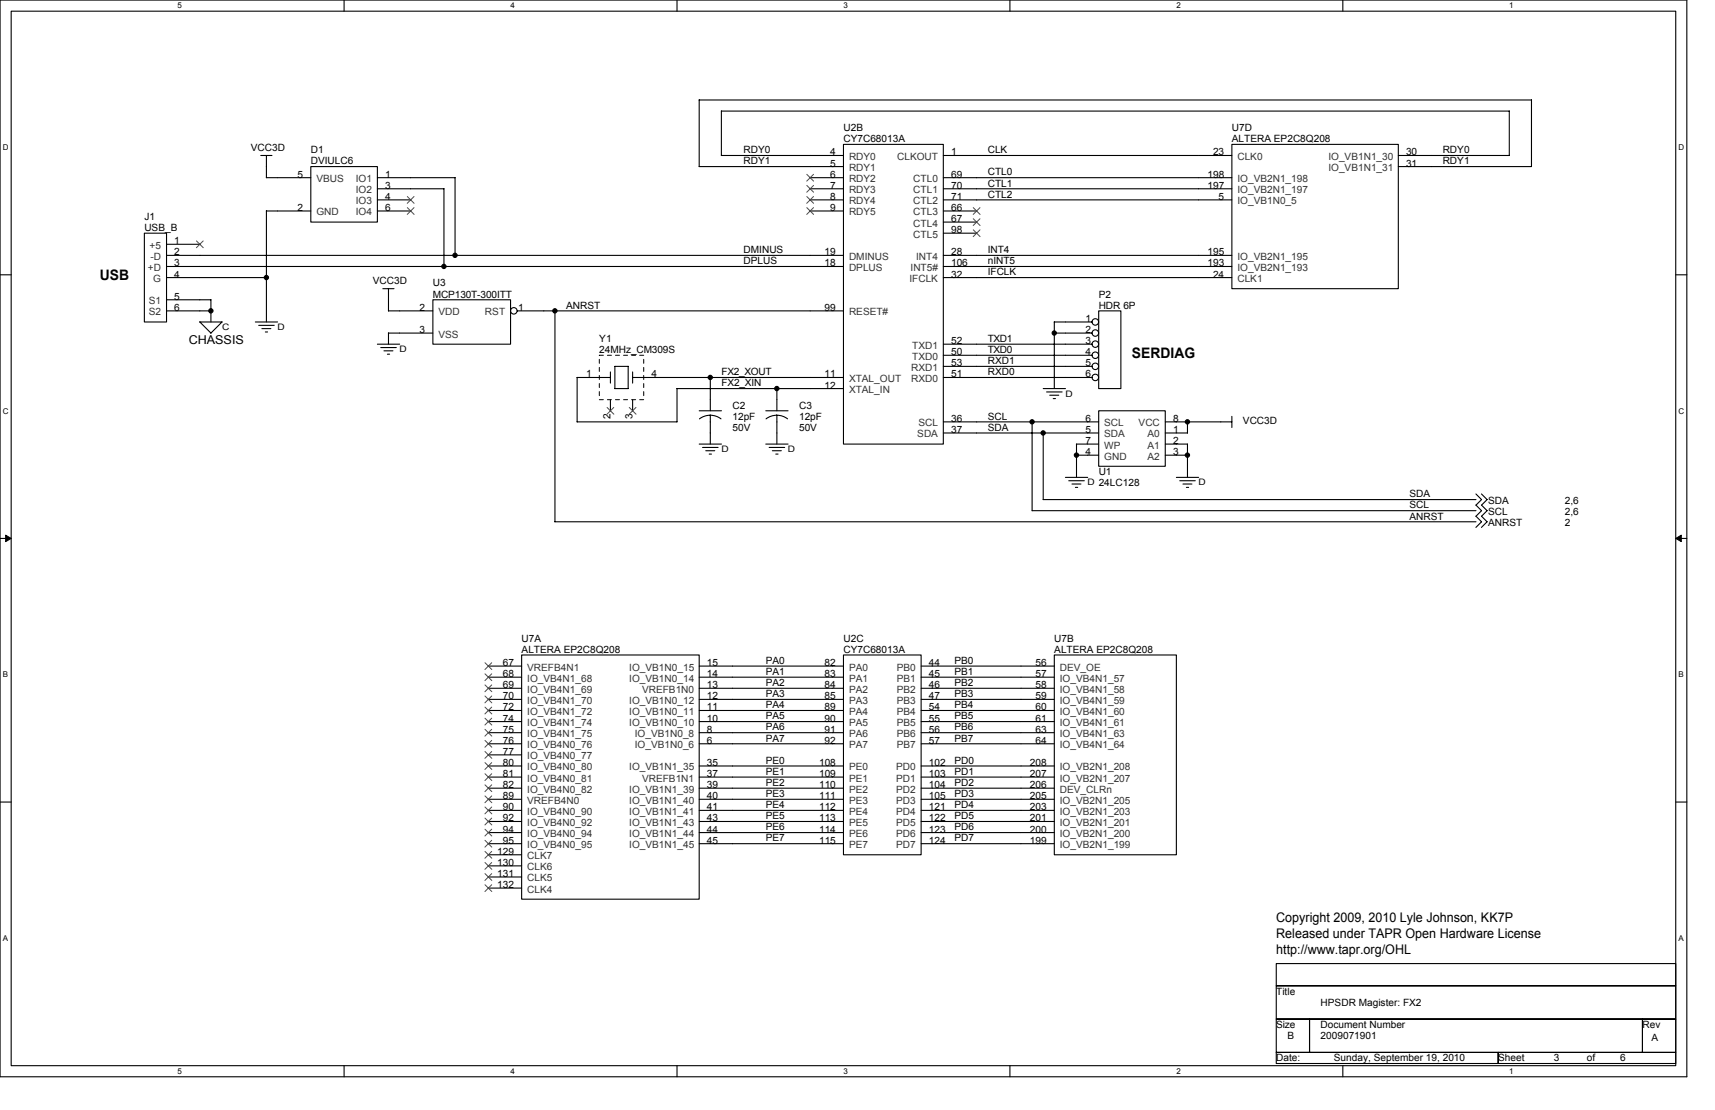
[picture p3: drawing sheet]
<svg xmlns="http://www.w3.org/2000/svg" width="432mm" height="279mm" viewBox="0 0 432 279" stroke-linecap="round" stroke-linejoin="round" font-family="sans-serif">
<path d="M0 0h424.7v271h-424.7zM2.8 2.8h419.1v265.4h-419.1z" fill="none" stroke="#000" stroke-width=".28"/>
<g fill="#fff">
<path d="M44.7 .3h1.1v2.2h-1.1z"/>
<path d="M44.7 268.5h1.1v2.3h-1.1z"/>
</g>
<path d="M86.6 0v2.8M86.6 268.2v2.8" fill="none" stroke="#000" stroke-width=".28"/>
<g fill="#fff">
<path d="M128.5 .3h1.2v2.2h-1.2z"/>
<path d="M128.5 268.5h1.2v2.3h-1.2z"/>
</g>
<path d="M170.5 0v2.8M170.5 268.2v2.8" fill="none" stroke="#000" stroke-width=".28"/>
<g fill="#fff">
<path d="M212.4 .3h1.1v2.2h-1.1z"/>
<path d="M212.4 268.5h1.1v2.3h-1.1z"/>
</g>
<path d="M254.3 0v2.8M254.3 268.2v2.8" fill="none" stroke="#000" stroke-width=".28"/>
<g fill="#fff">
<path d="M296.2 .3h1.1v2.2h-1.1z"/>
<path d="M296.2 268.5h1.1v2.3h-1.1z"/>
</g>
<path d="M338.1 0v2.8M338.1 268.2v2.8" fill="none" stroke="#000" stroke-width=".28"/>
<g fill="#fff">
<path d="M380 .3h1.1v2.2h-1.1z"/>
<path d="M380 268.5h1.1v2.3h-1.1z"/>
<path d="M.7 36h1.5v2.2h-1.5z"/>
<path d="M422.6 36h1.5v2.2h-1.5z"/>
<path d="M.7 102.3h1.5v2.3h-1.5z"/>
<path d="M422.6 102.3h1.5v2.3h-1.5z"/>
</g>
<path d="M0 69.2h2.8M421.9 69.2h2.8" fill="none" stroke="#000" stroke-width=".28"/>
<g fill="#fff">
<path d="M.7 168.7h1.4v2.2h-1.4z"/>
<path d="M422.6 168.7h1.3v2.2h-1.3z"/>
</g>
<path d="M0 135.5h2.8M421.9 135.5h2.8" fill="none" stroke="#000" stroke-width=".28"/>
<path d="M1.4 134.7l1.4 .8-1.4 .8zM421.9 135.5l1.4-.8v1.6z" fill="#000" stroke="#000" stroke-width=".25"/>
<g fill="#fff">
<path d="M.7 235.1h1.4v2.2h-1.4z"/>
<path d="M422.6 235.1h1.4v2.2h-1.4z"/>
</g>
<g fill="none" stroke="#000" stroke-width=".28">
<path d="M65.7 39.1h2.8M67.1 39.1v5.6M176 25.2h209.6M176 25.1v16.8M181.6 39.1h30.8M181.6 28l198.4-.1v11.2h-27.9M181.6 27.9v11.2M212.4 36.3h25.1v75.5h-25.1zM237.5 39.1h72.7M310.2 36.3h41.9v36.4h-41.9zM385.6 25.1v16.8h-33.5M36.3 58.7h5.6v22.3h-5.6z"/>
<path d="M67.1 44.7h11.2M67.1 53.1h11.2M67.1 53.1v27.9M78.3 41.9h16.7v14h-16.7zM95 44.7h19.6M95 53.1h8.4M95 47.5h16.8v19.6M95 50.3h8.4M114.6 44.7v19.6M176 41.9h36.4M204 44.7h8.4M204 53.1h8.4"/>
<path d="M204 47.5h8.4M204 50.3h8.4M237.5 44.7h72.7M237.5 53.1h8.4M237.5 47.5h72.7M237.5 50.3h72.7M237.5 55.9h8.4M237.5 58.7h8.4M41.9 78.3h11.2M41.9 67.1h170.5M41.9 64.3h170.5M41.9 69.9h25.2"/>
<path d="M41.9 61.5h8.4M41.9 75.5h11.2M53.1 75.4v5.6M96.4 72.7h2.8M97.8 72.7v5.6h11.2M109 75.5h19.5v11.1h-19.5zM130.2 78.3h82.2M139.7 78.2v53.1M237.5 67.1h72.7M237.5 64.3h72.7M237.5 69.9h72.7M276.6 78.3h5.6v19.5h-5.6z"/>
<path d="M50.3 81l2.8 2.8M50.3 81h5.6l-2.8 2.9M64.3 81h5.6M65.1 81.9h3.9M65.9 82.7h2.3M66.8 83.6h.6M95 86.6h5.6M95.9 87.5h3.9M96.7 88.3h2.2M97.5 89.2h.6M109 83.8h-11.2v2.8M145.3 95h8.4"/>
<path d="M145.3 95v11.2M153.7 93.6v2.8M154.8 92.2h3.4v5.6h-3.4v-5.6M159.3 95h53.1M159.3 93.6v2.8M178.8 95v8.4M195.6 97.8v5.6M212.4 97.8h-41.9v8.4h-25.2M237.5 86.6h37.5M237.5 95h37.5M237.5 89.4h37.5M237.5 92.2h37.5"/>
<path d="M262.7 97.8h5.6M263.5 98.7h3.9M264.3 99.5h2.3M265.4 81h9.6M265.4 83.8h9.6M265.5 81v16.8M153.7 100.6v2.8M159.3 100.6v2.8M176 111.8h5.7M176 103.4h5.7M176.1 105.4l1.3-.6 1.4-.3 1.5 .3 1.2 .6M176.9 112.6h3.9"/>
<path d="M177.7 113.5h2.3M178.6 114.3h.5M178.8 104.5v7.3M192.8 111.8h5.6M192.8 103.4h5.6M192.9 105.4l1.3-.6 1.4-.3 1.4 .3 1.3 .6M193.7 112.6h3.9M194.5 113.5h2.2M195.3 114.3h.6M195.6 104.5v7.3M237.5 106.2h39.1M237.5 109h39.1"/>
<path d="M259.9 106.2l-.1 22.3h111.8M262.7 109v16.8M265.2 100.3h.5M271 114.6h5.6M276.6 103.4h16.8v14h-16.8zM276.6 111.8h-5.6v8.4M293.4 111.8h5.6v8.4M293.4 106.2h16.8M293.4 114.6h5.6M299 106.2v2.8h-5.6M310.2 104.8v2.8M139.7 131.3h231.9"/>
<path d="M262.6 125.8h109M268.2 120.2h5.7M269.1 121h3.9M269.9 121.8h2.3M270.8 122.7h.5M296.2 120.2h5.6M297 121h3.9M297.8 121.8h2.3M298.7 122.7h.6M371.6 124.3l1.4 1.5-1.4 1.4 1.4 1.3-1.4 1.5M371.6 129.9l1.4 1.4-1.4 1.5M373 124.3l1.4 1.5-1.4 1.4 1.4 1.3-1.4 1.5"/>
<path d="M373 129.9l1.4 1.4-1.4 1.5M123 167.7h8.3M123 170.5h8.3M123 173.2h8.3M123 176h8.3M123 178.8h8.3M131.3 164.9h44.7v61.4h-44.7zM176 167.7h36.4M176 170.5h36.4M176 173.2h36.4M176 176h36.4M176 178.8h36.4"/>
<path d="M212.4 164.9h19.5v50.3h-19.5zM231.9 167.7h33.6M231.9 170.5h33.6M231.9 173.2h33.6M231.9 176h33.6M231.9 178.8h33.6M265.5 164.9h30.7v50.3h-30.7zM123 181.6h8.3M123 184.4h8.3M123 187.2h8.3M123 192.8h8.3M123 195.6h8.3"/>
<path d="M123 198.4h8.3M123 190h8.3M176 181.6h36.4M176 184.4h36.4M176 187.2h36.4M176 192.8h36.4M176 195.6h36.4M176 198.4h36.4M231.9 181.6h33.6M231.9 184.4h33.6M231.9 187.2h33.6M231.9 192.8h33.6"/>
<path d="M231.9 195.6h33.6M231.9 198.4h33.6M0 201.9h2.8M123 201.2h8.3M123 204h8.3M123 206.8h8.3M123 209.6h8.3M123 212.4h8.3M123 218h8.3M123 215.2h8.3M176 201.2h36.4M176 204h36.4"/>
<path d="M176 206.8h36.4M176 209.6h36.4M176 212.4h36.4M231.9 201.2h33.6M231.9 204h33.6M231.9 206.8h33.6M231.9 209.6h33.6M231.9 212.4h33.6M421.9 201.9h2.8M123 223.5h8.3M123 220.7h8.3M321.3 242.5h100.6v5.6h-100.6z"/>
<path d="M321.3 248.1h100.6v8.4h-100.6zM321.3 256.5h8.4v8.4h-8.4zM329.7 256.5h83.8v8.4h-83.8zM413.5 256.5h8.4v8.4h-8.4zM321.3 264.9h55.9v2.8h-55.9zM377.2 264.9h44.7v2.8h-44.7z"/>
<circle cx="129.4" cy="78.2" r=".82"/>
<circle cx="275.8" cy="92.2" r=".82"/>
<circle cx="275.8" cy="81" r=".82"/>
<circle cx="275.8" cy="95" r=".82"/>
<circle cx="275.8" cy="89.4" r=".82"/>
<circle cx="275.8" cy="86.6" r=".82"/>
<circle cx="275.8" cy="83.8" r=".82"/>
</g>
<g fill="none" stroke="#4c4c4c" stroke-width=".25">
<path d="M102.6 49.5l1.7 1.7M102.6 52.3l1.7 1.7M104.2 49.5l-1.7 1.7M104.2 52.3l-1.7 1.7M203.1 43.9l1.8 1.7M203.1 46.7l1.8 1.7M203.1 49.5l1.8 1.7M203.1 52.3l1.8 1.7M204.8 43.9l-1.7 1.7M204.8 46.7l-1.7 1.7M204.8 49.5l-1.7 1.7M204.8 52.3l-1.7 1.7"/>
<path d="M245 52.3l1.8 1.7M245 55.1l1.8 1.7M245 57.8l1.8 1.8M246.7 52.3l-1.7 1.7M246.7 57.8l-1.7 1.8M246.7 55.1l-1.7 1.7M49.5 60.6l1.7 1.8M51.2 60.6l-1.8 1.8M152.8 102.6l1.8 1.7M154.5 102.6l-1.7 1.7M158.4 102.6l1.7 1.7M160.1 102.6l-1.7 1.7"/>
<path d="M122.1 166.8l1.7 1.7M122.1 169.6l1.7 1.7M122.1 172.4l1.7 1.7M122.1 175.2l1.7 1.7M122.1 178l1.7 1.7M123.8 166.8l-1.7 1.7M123.8 169.6l-1.7 1.7M123.8 172.4l-1.7 1.7M123.8 175.2l-1.7 1.7M123.8 178l-1.7 1.7M122.1 180.8l1.7 1.7M122.1 183.6l1.7 1.7"/>
<path d="M122.1 186.4l1.7 1.7M122.1 189.2l1.7 1.7M122.1 192l1.7 1.7M122.1 194.8l1.7 1.7M122.1 197.5l1.7 1.8M123.8 180.8l-1.7 1.7M123.8 183.6l-1.7 1.7M123.8 186.4l-1.7 1.7M123.8 189.2l-1.7 1.7M123.8 192l-1.7 1.7M123.8 194.8l-1.7 1.7M123.8 197.5l-1.7 1.8"/>
<path d="M122.1 200.3l1.7 1.8M122.1 203.1l1.7 1.8M122.1 205.9l1.7 1.7M122.1 208.7l1.7 1.7M122.1 211.5l1.7 1.7M122.1 219.9l1.7 1.7M122.1 217.1l1.7 1.7M122.1 214.3l1.7 1.7M123.8 200.3l-1.7 1.8M123.8 203.1l-1.7 1.8M123.8 205.9l-1.7 1.7M123.8 208.7l-1.7 1.7"/>
<path d="M123.8 211.5l-1.7 1.7M123.8 219.9l-1.7 1.7M123.8 217.1l-1.7 1.7M123.8 214.3l-1.7 1.7M122.1 222.7l1.7 1.7M123.8 222.7l-1.7 1.7"/>
</g>
<path d="M150.9 89.4h11.2v11.2h-11.2v-11.2" fill="none" stroke="#000" stroke-width=".25" stroke-dasharray="1 1 1 1 1 1 1 1"/>
<g fill="#000" stroke="#000" stroke-width=".28">
<circle cx="53.1" cy="78.2" r=".54"/>
<circle cx="67.1" cy="69.9" r=".54"/>
<circle cx="111.8" cy="67.1" r=".54"/>
<circle cx="114.6" cy="64.3" r=".54"/>
<circle cx="139.7" cy="78.2" r=".54"/>
<circle cx="178.8" cy="95" r=".54"/>
<circle cx="195.6" cy="97.8" r=".54"/>
<circle cx="265.4" cy="83.8" r=".54"/>
<circle cx="259.9" cy="106.2" r=".54"/>
<circle cx="262.6" cy="109" r=".54"/>
<circle cx="271" cy="114.6" r=".54"/>
<circle cx="299" cy="106.2" r=".54"/>
<circle cx="299" cy="114.6" r=".54"/>
</g>
<g font-size="3.6">
<text x="25.2" y="70.4">USB</text>
<text x="285" y="90">SERDIAG</text>
</g>
<g font-size="3.3">
<text x="321.3" y="232.1">Copyright 2009, 2010 Lyle Johnson, KK7P</text>
<text x="321.3" y="236.1">Released under TAPR Open Hardware License</text>
<text x="321.3" y="240.1">http://www.tapr.org/OHL</text>
</g>
<text font-size="3.1" x="47.5" y="86.6">CHASSIS</text>
<g font-size="2.5">
<text x="212.4" y="33">U2B</text>
<text x="212.4" y="35.8">CY7C68013A</text>
<text x="310.2" y="33">U7D</text>
<text x="310.2" y="35.8">ALTERA EP2C8Q208</text>
<text x="63.2" y="38">VCC3D</text>
<text x="78.3" y="38.6">D1</text>
<text x="78.3" y="41.4">DVIULC6</text>
<text x="187.2" y="38.6">RDY0</text>
<text x="187.2" y="41.4">RDY1</text>
<text x="209" y="39.1">4</text>
<text x="209" y="41.9">5</text>
<text x="239.5" y="39.1">1</text>
<text x="248.7" y="38.6">CLK</text>
<text x="305.4" y="39.1">23</text>
<text x="354" y="39.1">30</text>
<text x="354" y="41.9">31</text>
<text x="363.2" y="38.6">RDY0</text>
<text x="363.2" y="41.4">RDY1</text>
<text x="74.9" y="44.7">5</text>
<text x="97" y="44.7">1</text>
<text x="97" y="47.5">3</text>
<text x="209" y="44.7">6</text>
<text x="209" y="47.5">7</text>
<text x="239.5" y="44.7">69</text>
<text x="239.5" y="47.5">70</text>
<text x="248.7" y="44.2">CTL0</text>
<text x="248.7" y="47">CTL1</text>
<text x="304" y="47.5">197</text>
<text x="304" y="44.7">198</text>
<text x="74.9" y="53.1">2</text>
<text x="97" y="50.3">4</text>
<text x="97" y="53.1">6</text>
<text x="209" y="50.3">8</text>
<text x="209" y="53.1">9</text>
<text x="239.5" y="50.3">71</text>
<text x="239.5" y="53.1">66</text>
<text x="248.7" y="49.8">CTL2</text>
<text x="306.8" y="50.3">5</text>
<text x="36.3" y="55.4">J1</text>
<text x="36.3" y="58.1">USB_B</text>
<text x="239.5" y="55.9">67</text>
<text x="239.5" y="58.7">98</text>
<text x="43.9" y="61.5">1</text>
<text x="43.9" y="64.3">2</text>
<text x="187.2" y="63.7">DMINUS</text>
<text x="207.6" y="64.3">19</text>
<text x="239.5" y="64.3">28</text>
<text x="248.7" y="63.7">INT4</text>
<text x="304" y="64.3">195</text>
<text x="43.9" y="67.1">3</text>
<text x="43.9" y="69.8">4</text>
<text x="93.9" y="71.6">VCC3D</text>
<text x="187.2" y="66.5">DPLUS</text>
<text x="207.6" y="67.1">18</text>
<text x="239.5" y="69.8">32</text>
<text x="239.5" y="67.1">106</text>
<text x="248.7" y="66.5">nINT5</text>
<text x="248.7" y="69.3">IFCLK</text>
<text x="304" y="67.1">193</text>
<text x="305.4" y="69.8">24</text>
<text x="43.9" y="75.4">5</text>
<text x="109" y="72.1">U3</text>
<text x="109" y="74.9">MCP130T-300ITT</text>
<text x="142.5" y="77.7">ANRST</text>
<text x="276.6" y="74.9">P2</text>
<text x="276.6" y="77.7">HDR 6P</text>
<text x="43.9" y="78.2">6</text>
<text x="105.6" y="78.2">2</text>
<text x="105.6" y="83.8">3</text>
<text x="130.5" y="78.2">1</text>
<text x="207.6" y="78.2">99</text>
<text x="273.3" y="81">1</text>
<text x="273.3" y="83.8">2</text>
<text x="150.9" y="86.1">Y1</text>
<text x="150.9" y="88.9">24MHz_CM309S</text>
<text x="239.5" y="89.4">50</text>
<text x="239.5" y="86.6">52</text>
<text x="248.7" y="86.1">TXD1</text>
<text x="248.7" y="88.9">TXD0</text>
<text x="273.3" y="86.6">3</text>
<text x="273.3" y="89.4">4</text>
<text x="147.6" y="95">1</text>
<text x="164" y="95">4</text>
<text x="181.6" y="94.5">FX2_XOUT</text>
<text x="207.6" y="95">11</text>
<text x="239.5" y="95">51</text>
<text x="239.5" y="92.2">53</text>
<text x="248.7" y="91.7">RXD1</text>
<text x="248.7" y="94.5">RXD0</text>
<text x="273.3" y="92.2">5</text>
<text x="273.3" y="95">6</text>
<text x="181.6" y="97.3">FX2_XIN</text>
<text x="207.6" y="97.8">12</text>
<text x="153.7" y="105.5" transform="rotate(-90 153.7 105.5)">2</text>
<text x="159.3" y="105.5" transform="rotate(-90 159.3 105.5)">3</text>
<text x="184.4" y="102.8">C2</text>
<text x="184.4" y="105.6">12pF</text>
<text x="201.2" y="102.8">C3</text>
<text x="201.2" y="105.6">12pF</text>
<text x="239.5" y="106.2">36</text>
<text x="248.7" y="105.6">SCL</text>
<text x="273.3" y="106.2">6</text>
<text x="295.3" y="106.2">8</text>
<text x="312.9" y="106.8">VCC3D</text>
<text x="184.4" y="108.4">50V</text>
<text x="201.2" y="108.4">50V</text>
<text x="239.5" y="109">37</text>
<text x="248.7" y="108.4">SDA</text>
<text x="273.3" y="109">5</text>
<text x="273.3" y="111.8">7</text>
<text x="295.3" y="109">1</text>
<text x="295.3" y="111.8">2</text>
<text x="273.3" y="114.6">4</text>
<text x="276.6" y="119.6">U1</text>
<text x="295.3" y="114.6">3</text>
<text x="354.9" y="125.2">SDA</text>
<text x="354.9" y="128">SCL</text>
<text x="354.9" y="130.8">ANRST</text>
<text x="374.7" y="126.9">SDA</text>
<text x="374.7" y="129.7">SCL</text>
<text x="394" y="129.7">2,6</text>
<text x="394" y="126.9">2,6</text>
<text x="374.7" y="132.5">ANRST</text>
<text x="394" y="132.5">2</text>
<text x="131.3" y="161.5">U7A</text>
<text x="212.4" y="161.5">U2C</text>
<text x="265.5" y="161.5">U7B</text>
<text x="126.6" y="167.6">67</text>
<text x="131.3" y="164.3">ALTERA EP2C8Q208</text>
<text x="178" y="167.6">15</text>
<text x="192.8" y="167.1">PA0</text>
<text x="207.6" y="167.6">82</text>
<text x="212.4" y="164.3">CY7C68013A</text>
<text x="233.9" y="167.6">44</text>
<text x="240.3" y="167.1">PB0</text>
<text x="260.7" y="167.6">56</text>
<text x="265.5" y="164.3">ALTERA EP2C8Q208</text>
<text x="126.6" y="170.4">68</text>
<text x="126.6" y="173.2">69</text>
<text x="178" y="170.4">14</text>
<text x="178" y="173.2">13</text>
<text x="192.8" y="169.9">PA1</text>
<text x="192.8" y="172.7">PA2</text>
<text x="207.6" y="170.4">83</text>
<text x="207.6" y="173.2">84</text>
<text x="233.9" y="170.4">45</text>
<text x="233.9" y="173.2">46</text>
<text x="240.3" y="172.7">PB2</text>
<text x="240.3" y="169.9">PB1</text>
<text x="260.7" y="170.4">57</text>
<text x="260.7" y="173.2">58</text>
<text x="126.6" y="176">70</text>
<text x="126.6" y="178.8">72</text>
<text x="178" y="178.8">11</text>
<text x="178" y="176">12</text>
<text x="192.8" y="178.3">PA4</text>
<text x="192.8" y="175.5">PA3</text>
<text x="207.6" y="176">85</text>
<text x="207.6" y="178.8">89</text>
<text x="233.9" y="176">47</text>
<text x="233.9" y="178.8">54</text>
<text x="240.3" y="178.3">PB4</text>
<text x="240.3" y="175.5">PB3</text>
<text x="260.7" y="176">59</text>
<text x="260.7" y="178.8">60</text>
<text x="126.6" y="181.6">74</text>
<text x="126.6" y="184.4">75</text>
<text x="178" y="181.6">10</text>
<text x="178" y="184.4">8</text>
<text x="192.8" y="183.9">PA6</text>
<text x="192.8" y="181.1">PA5</text>
<text x="207.6" y="181.6">90</text>
<text x="207.6" y="184.4">91</text>
<text x="233.9" y="181.6">55</text>
<text x="233.9" y="184.4">56</text>
<text x="240.3" y="181.1">PB5</text>
<text x="240.3" y="183.9">PB6</text>
<text x="260.7" y="181.6">61</text>
<text x="260.7" y="184.4">63</text>
<text x="126.6" y="187.2">76</text>
<text x="126.6" y="190">77</text>
<text x="178" y="187.2">6</text>
<text x="192.8" y="186.7">PA7</text>
<text x="207.6" y="187.2">92</text>
<text x="233.9" y="187.2">57</text>
<text x="240.3" y="186.7">PB7</text>
<text x="260.7" y="187.2">64</text>
<text x="126.6" y="192.8">80</text>
<text x="126.6" y="195.6">81</text>
<text x="178" y="192.8">35</text>
<text x="178" y="195.6">37</text>
<text x="192.8" y="192.3">PE0</text>
<text x="192.8" y="195">PE1</text>
<text x="192.8" y="197.8">PE2</text>
<text x="206.2" y="192.8">108</text>
<text x="206.2" y="195.6">109</text>
<text x="233.9" y="192.8">102</text>
<text x="233.9" y="195.6">103</text>
<text x="240.3" y="195.1">PD1</text>
<text x="240.3" y="197.8">PD2</text>
<text x="240.3" y="192.3">PD0</text>
<text x="259.3" y="195.6">207</text>
<text x="259.3" y="192.8">208</text>
<text x="126.6" y="201.2">89</text>
<text x="126.6" y="198.4">82</text>
<text x="126.6" y="204">90</text>
<text x="178" y="198.4">39</text>
<text x="178" y="201.2">40</text>
<text x="178" y="204">41</text>
<text x="192.8" y="203.4">PE4</text>
<text x="192.8" y="200.6">PE3</text>
<text x="206.2" y="198.4">110</text>
<text x="206.2" y="201.2">111</text>
<text x="206.2" y="204">112</text>
<text x="233.9" y="198.4">104</text>
<text x="233.9" y="201.2">105</text>
<text x="233.9" y="204">121</text>
<text x="240.3" y="200.6">PD3</text>
<text x="240.3" y="203.4">PD4</text>
<text x="259.3" y="198.4">206</text>
<text x="259.3" y="204">203</text>
<text x="259.3" y="201.2">205</text>
<text x="126.6" y="206.8">92</text>
<text x="126.6" y="209.5">94</text>
<text x="178" y="206.8">43</text>
<text x="178" y="209.5">44</text>
<text x="192.8" y="206.2">PE5</text>
<text x="192.8" y="209">PE6</text>
<text x="206.2" y="206.8">113</text>
<text x="206.2" y="209.5">114</text>
<text x="233.9" y="206.8">122</text>
<text x="233.9" y="209.5">123</text>
<text x="240.3" y="209">PD6</text>
<text x="240.3" y="206.2">PD5</text>
<text x="259.3" y="209.5">200</text>
<text x="259.3" y="206.8">201</text>
<text x="125.2" y="215.1">129</text>
<text x="126.6" y="212.3">95</text>
<text x="178" y="212.3">45</text>
<text x="192.8" y="211.8">PE7</text>
<text x="206.2" y="212.3">115</text>
<text x="233.9" y="212.3">124</text>
<text x="240.3" y="211.8">PD7</text>
<text x="259.3" y="212.3">199</text>
<text x="125.2" y="220.7">131</text>
<text x="125.2" y="217.9">130</text>
<text x="125.2" y="223.5">132</text>
<text x="321.3" y="250.4">Title</text>
<text x="332.5" y="253.2">HPSDR Magister: FX2</text>
<text x="321.3" y="258.8">Size</text>
<text x="324.1" y="261.6">B</text>
<text x="332.5" y="258.8">Document Number</text>
<text x="332.5" y="261.6">2009071901</text>
<text x="413.5" y="258.8">Rev</text>
<text x="415.8" y="262.1">A</text>
<text x="321.3" y="267.1">Date:</text>
<text x="335.9" y="267.1">Sunday, September 19, 2010</text>
<text x="377.2" y="267.1">Sheet</text>
<text x="391.2" y="267.1">3</text>
<text x="399.6" y="267.1">of</text>
<text x="407.9" y="267.1">6</text>
</g>
<g font-size="2.5" fill="#333">
<text x="213.8" y="40.3">RDY0</text>
<text x="225.9" y="40.3">CLKOUT</text>
<text x="311.6" y="40.3">CLK0</text>
<text x="334.5" y="40.3">IO_VB1N1_30</text>
<text x="79.7" y="45.8">VBUS</text>
<text x="89.6" y="45.8">IO1</text>
<text x="213.8" y="43.1">RDY1</text>
<text x="213.8" y="45.8">RDY2</text>
<text x="230" y="45.8">CTL0</text>
<text x="311.6" y="45.8">IO_VB2N1_198</text>
<text x="334.5" y="43.1">IO_VB1N1_31</text>
<text x="89.6" y="48.6">IO2</text>
<text x="89.6" y="51.4">IO3</text>
<text x="213.8" y="48.6">RDY3</text>
<text x="213.8" y="51.4">RDY4</text>
<text x="230" y="48.6">CTL1</text>
<text x="230" y="51.4">CTL2</text>
<text x="311.6" y="48.6">IO_VB2N1_197</text>
<text x="311.6" y="51.4">IO_VB1N0_5</text>
<text x="79.7" y="54.2">GND</text>
<text x="89.6" y="54.2">IO4</text>
<text x="213.8" y="54.2">RDY5</text>
<text x="230" y="54.2">CTL3</text>
<text x="230" y="57">CTL4</text>
<text x="230" y="59.8">CTL5</text>
<text x="37.7" y="62.6">+5</text>
<text x="37.9" y="65.4">-D</text>
<text x="213.8" y="65.4">DMINUS</text>
<text x="230.7" y="65.4">INT4</text>
<text x="311.6" y="65.4">IO_VB2N1_195</text>
<text x="37.3" y="68.2">+D</text>
<text x="38.6" y="71">G</text>
<text x="213.8" y="68.2">DPLUS</text>
<text x="229" y="71">IFCLK</text>
<text x="229.3" y="68.2">INT5#</text>
<text x="311.6" y="68.2">IO_VB2N1_193</text>
<text x="311.6" y="71">CLK1</text>
<text x="37.5" y="76.6">S1</text>
<text x="37.5" y="79.4">S2</text>
<text x="110.4" y="79.4">VDD</text>
<text x="122.1" y="79.4">RST</text>
<text x="213.8" y="79.4">RESET#</text>
<text x="110.4" y="85">VSS</text>
<text x="229.7" y="87.8">TXD1</text>
<text x="229.4" y="93.3">RXD1</text>
<text x="229.7" y="90.5">TXD0</text>
<text x="213.8" y="96.1">XTAL_OUT</text>
<text x="213.8" y="98.9">XTAL_IN</text>
<text x="229.4" y="96.1">RXD0</text>
<text x="231.2" y="107.3">SCL</text>
<text x="278" y="107.3">SCL</text>
<text x="286.7" y="107.3">VCC</text>
<text x="230.9" y="110.1">SDA</text>
<text x="278" y="110.1">SDA</text>
<text x="278" y="112.9">WP</text>
<text x="288.9" y="110.1">A0</text>
<text x="288.9" y="112.9">A1</text>
<text x="278" y="115.7">GND</text>
<text x="288.9" y="115.7">A2</text>
<text x="132.7" y="168.8">VREFB4N1</text>
<text x="132.7" y="171.6">IO_VB4N1_68</text>
<text x="158.4" y="171.6">IO_VB1N0_14</text>
<text x="158.4" y="168.8">IO_VB1N0_15</text>
<text x="213.8" y="168.8">PA0</text>
<text x="213.8" y="171.6">PA1</text>
<text x="225.8" y="168.8">PB0</text>
<text x="225.8" y="171.6">PB1</text>
<text x="266.8" y="168.8">DEV_OE</text>
<text x="266.8" y="171.6">IO_VB4N1_57</text>
<text x="132.7" y="174.4">IO_VB4N1_69</text>
<text x="132.7" y="177.2">IO_VB4N1_70</text>
<text x="132.7" y="180">IO_VB4N1_72</text>
<text x="158.4" y="180">IO_VB1N0_11</text>
<text x="158.4" y="177.2">IO_VB1N0_12</text>
<text x="161.6" y="174.4">VREFB1N0</text>
<text x="213.8" y="174.4">PA2</text>
<text x="213.8" y="177.2">PA3</text>
<text x="213.8" y="180">PA4</text>
<text x="225.8" y="174.4">PB2</text>
<text x="225.8" y="177.2">PB3</text>
<text x="225.8" y="180">PB4</text>
<text x="266.8" y="174.4">IO_VB4N1_58</text>
<text x="266.8" y="177.2">IO_VB4N1_59</text>
<text x="266.8" y="180">IO_VB4N1_60</text>
<text x="132.7" y="182.8">IO_VB4N1_74</text>
<text x="132.7" y="185.5">IO_VB4N1_75</text>
<text x="158.4" y="182.8">IO_VB1N0_10</text>
<text x="159.8" y="185.5">IO_VB1N0_8</text>
<text x="213.8" y="182.8">PA5</text>
<text x="213.8" y="185.5">PA6</text>
<text x="225.8" y="182.8">PB5</text>
<text x="225.8" y="185.5">PB6</text>
<text x="266.8" y="182.8">IO_VB4N1_61</text>
<text x="266.8" y="185.5">IO_VB4N1_63</text>
<text x="132.7" y="188.3">IO_VB4N0_76</text>
<text x="132.7" y="191.1">IO_VB4N0_77</text>
<text x="159.8" y="188.3">IO_VB1N0_6</text>
<text x="213.8" y="188.3">PA7</text>
<text x="225.8" y="188.3">PB7</text>
<text x="266.8" y="188.3">IO_VB4N1_64</text>
<text x="132.7" y="193.9">IO_VB4N0_80</text>
<text x="132.7" y="196.7">IO_VB4N0_81</text>
<text x="158.4" y="193.9">IO_VB1N1_35</text>
<text x="161.6" y="196.7">VREFB1N1</text>
<text x="213.8" y="193.9">PE0</text>
<text x="213.8" y="196.7">PE1</text>
<text x="225.6" y="193.9">PD0</text>
<text x="225.6" y="196.7">PD1</text>
<text x="266.8" y="196.7">IO_VB2N1_207</text>
<text x="266.8" y="193.9">IO_VB2N1_208</text>
<text x="132.7" y="202.3">VREFB4N0</text>
<text x="132.7" y="199.5">IO_VB4N0_82</text>
<text x="158.4" y="199.5">IO_VB1N1_39</text>
<text x="158.4" y="202.3">IO_VB1N1_40</text>
<text x="213.8" y="199.5">PE2</text>
<text x="213.8" y="202.3">PE3</text>
<text x="225.6" y="199.5">PD2</text>
<text x="225.6" y="202.3">PD3</text>
<text x="266.8" y="199.5">DEV_CLRn</text>
<text x="266.8" y="202.3">IO_VB2N1_205</text>
<text x="132.7" y="205.1">IO_VB4N0_90</text>
<text x="132.7" y="207.9">IO_VB4N0_92</text>
<text x="158.4" y="205.1">IO_VB1N1_41</text>
<text x="158.4" y="207.9">IO_VB1N1_43</text>
<text x="213.8" y="205.1">PE4</text>
<text x="213.8" y="207.9">PE5</text>
<text x="225.6" y="205.1">PD4</text>
<text x="225.6" y="207.9">PD5</text>
<text x="266.8" y="207.9">IO_VB2N1_201</text>
<text x="266.8" y="205.1">IO_VB2N1_203</text>
<text x="132.7" y="210.7">IO_VB4N0_94</text>
<text x="132.7" y="213.5">IO_VB4N0_95</text>
<text x="158.4" y="210.7">IO_VB1N1_44</text>
<text x="158.4" y="213.5">IO_VB1N1_45</text>
<text x="213.8" y="210.7">PE6</text>
<text x="213.8" y="213.5">PE7</text>
<text x="225.6" y="210.7">PD6</text>
<text x="225.6" y="213.5">PD7</text>
<text x="266.8" y="213.5">IO_VB2N1_199</text>
<text x="266.8" y="210.7">IO_VB2N1_200</text>
<text x="132.7" y="221.9">CLK5</text>
<text x="132.7" y="219.1">CLK6</text>
<text x="132.7" y="216.3">CLK7</text>
<text x="132.7" y="224.7">CLK4</text>
</g>
<g font-size="2.2">
<text x="55.9" y="83.1">C</text>
<text x="69.9" y="83.1">D</text>
<text x="100.6" y="88.7">D</text>
<text x="268.2" y="99.8">D</text>
<text x="181.6" y="113.8">D</text>
<text x="198.4" y="113.8">D</text>
<text x="273.8" y="122.2">D 24LC128</text>
<text x="301.8" y="122.2">D</text>
</g>
<g font-size="2">
<text x="44.7" y="2.1">5</text>
<text x="128.5" y="2.1">4</text>
<text x="212.4" y="2.1">3</text>
<text x="296.2" y="2.1">2</text>
<text x="380" y="2.1">1</text>
<text x=".7" y="37.8">D</text>
<text x="422.6" y="37.8">D</text>
<text x=".7" y="104.1">C</text>
<text x="422.6" y="104.1">C</text>
<text x=".7" y="170.5">B</text>
<text x="422.6" y="170.5">B</text>
<text x=".7" y="236.9">A</text>
<text x="422.6" y="236.9">A</text>
<text x="44.7" y="270.3">5</text>
<text x="128.5" y="270.3">4</text>
<text x="212.4" y="270.3">3</text>
<text x="296.2" y="270.3">2</text>
<text x="380" y="270.3">1</text>
</g>
</svg>
